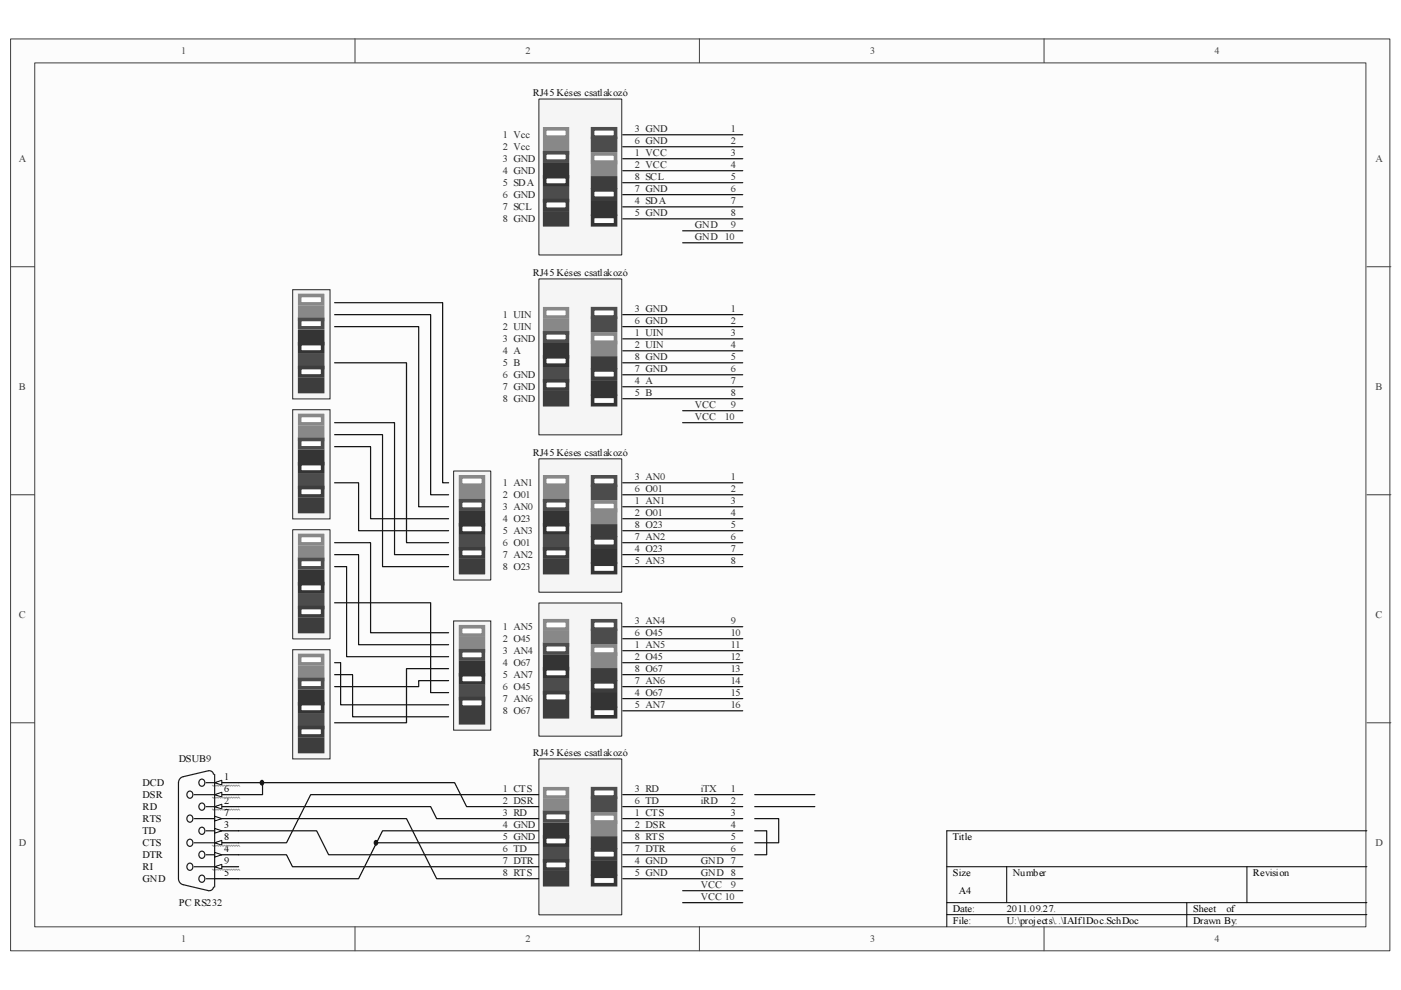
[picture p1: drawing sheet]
<svg xmlns="http://www.w3.org/2000/svg" width="297mm" height="210mm" viewBox="0 0 297 210" stroke-linecap="round" stroke-linejoin="round" font-family="sans-serif">
<path d="M2.3 8.3h292.4v193.3h-292.4z" fill="#fcfcfc"/>
<path d="M2.2 8.3h292.5v193.3h-292.5z" fill="none" stroke="#404040" stroke-width=".21"/>
<path d="M7.4 13.4h282.2v183.1h-282.2z" fill="#fcfcfc"/>
<g fill="none" stroke="#404040" stroke-width=".21">
<path d="M7.4 13.3h282.2v183.2h-282.2zM75.3 8.2v5.1M148.3 8.2v5.1M221.4 8.2v5.1M2.2 56.6h5.1M289.8 56.6h5.1M2.2 104.9h5.1M289.8 104.9h5.1M2.2 153.2h5.1M289.8 153.2h5.1M75.3 196.5v5.1M148.3 196.5v5.1"/>
<path d="M221.4 196.5v5.1"/>
</g>
<path d="M289.8 176.1h-89.1v20.4M200.7 183.8h89.1M200.7 191.4h89.1M200.7 193.9h89.1M213.4 183.8v7.6M251.6 191.4v5.1M264.4 183.8v7.6" fill="none" stroke="#000" stroke-width=".21"/>
<path d="M132 168.5h25.5M132 171h25.5M132 173.6h25.5M132 176.1h25.5M132 178.7h25.5M132 181.2h25.5M132 183.8h25.5M132 186.3h25.5" fill="none" stroke="#0e0e0e" stroke-width=".25"/>
<path d="M114.3 161h17.5v33h-17.5z" fill="#f5f5f5"/>
<path d="M114.3 160.9h17.5v33.1h-17.5z" fill="none" stroke="#262626" stroke-width=".21"/>
<path d="M115.5 167.2h4.8v1.8h-4.8z" fill-rule="evenodd" fill="#fefefe"/>
<path d="M115.5 167.2h4.8v1.8h-4.8z" fill="none" stroke="#888" stroke-width=".76"/>
<path d="M115.5 169.8h4.8v2.5h-4.8z" fill-rule="evenodd" fill="#888"/>
<path d="M115.5 169.8h4.8v2.5h-4.8z" fill="none" stroke="#888" stroke-width=".76"/>
<path d="M115.5 172.3h4.8v1.8h-4.8z" fill-rule="evenodd" fill="#fefefe"/>
<path d="M115.5 172.3h4.8v1.8h-4.8z" fill="none" stroke="#4c4c4c" stroke-width=".76"/>
<path d="M115.5 174.9h4.8v2.5h-4.8z" fill-rule="evenodd" fill="#343434"/>
<path d="M115.5 174.9h4.8v2.5h-4.8z" fill="none" stroke="#343434" stroke-width=".76"/>
<path d="M115.5 177.4h4.8v1.8h-4.8z" fill-rule="evenodd" fill="#fefefe"/>
<path d="M115.5 177.4h4.8v1.8h-4.8z" fill="none" stroke="#343434" stroke-width=".76"/>
<path d="M115.5 180h4.8v2.5h-4.8z" fill-rule="evenodd" fill="#4c4c4c"/>
<path d="M115.5 180h4.8v2.5h-4.8z" fill="none" stroke="#4c4c4c" stroke-width=".76"/>
<path d="M115.5 182.5h4.8v1.8h-4.8z" fill-rule="evenodd" fill="#fefefe"/>
<path d="M115.5 182.5h4.8v1.8h-4.8z" fill="none" stroke="#3d3d3d" stroke-width=".76"/>
<path d="M115.5 185h4.8v2.6h-4.8z" fill-rule="evenodd" fill="#3d3d3d"/>
<path d="M115.5 185h4.8v2.6h-4.8z" fill="none" stroke="#3d3d3d" stroke-width=".76"/>
<path d="M125.6 172.6h4.9v1.7h-4.9z" fill-rule="evenodd" fill="#fefefe"/>
<path d="M125.6 172.6h4.9v1.7h-4.9z" fill="none" stroke="#888" stroke-width=".76"/>
<path d="M125.6 174.3h4.9v2.6h-4.9z" fill-rule="evenodd" fill="#888"/>
<path d="M125.6 174.3h4.9v2.6h-4.9z" fill="none" stroke="#888" stroke-width=".76"/>
<path d="M125.6 167.2h4.9v1.8h-4.9z" fill-rule="evenodd" fill="#fefefe"/>
<path d="M125.6 167.2h4.9v1.8h-4.9z" fill="none" stroke="#4c4c4c" stroke-width=".76"/>
<path d="M125.6 182.8h4.9v2.5h-4.9z" fill-rule="evenodd" fill="#343434"/>
<path d="M125.6 182.8h4.9v2.5h-4.9z" fill="none" stroke="#343434" stroke-width=".76"/>
<path d="M125.6 185.8h4.9v1.8h-4.9z" fill-rule="evenodd" fill="#fefefe"/>
<path d="M125.6 185.8h4.9v1.8h-4.9z" fill="none" stroke="#343434" stroke-width=".76"/>
<path d="M125.6 169.2h4.9v2.6h-4.9z" fill-rule="evenodd" fill="#4c4c4c"/>
<path d="M125.6 169.2h4.9v2.6h-4.9z" fill="none" stroke="#4c4c4c" stroke-width=".76"/>
<path d="M125.6 180.2h4.9v1.8h-4.9z" fill-rule="evenodd" fill="#fefefe"/>
<path d="M125.6 180.2h4.9v1.8h-4.9z" fill="none" stroke="#3d3d3d" stroke-width=".76"/>
<path d="M125.6 177.7h4.9v2h-4.9z" fill-rule="evenodd" fill="#3d3d3d"/>
<path d="M125.6 177.7h4.9v2h-4.9z" fill="none" stroke="#3d3d3d" stroke-width=".76"/>
<g fill="none" stroke="#1c1c1c" stroke-width=".25">
<path d="M39.8 178.1a.67 .67 0 0 1 .9 .1 .67 .67 0 0 1 0 .9 .67 .67 0 0 1-.9 .1 .86 .86 0 0 1 0-1.1zM39.8 173a.67 .67 0 0 1 .9 .1 .67 .67 0 0 1 0 .9 .67 .67 0 0 1-.9 .1 .86 .86 0 0 1 0-1.1zM39.8 167.9a.67 .67 0 0 1 .9 .1 .67 .67 0 0 1 0 .9 .67 .67 0 0 1-.9 .1 .86 .86 0 0 1 0-1.1zM41.1 168.5h4.4M41.1 173.6h4.4M41.1 178.7h4.4M42.4 175.6a.67 .67 0 0 1 .9 .1 .67 .67 0 0 1 0 .9 .67 .67 0 0 1-.9 .1 .86 .86 0 0 1 0-1.1zM42.4 170.5a.67 .67 0 0 1 .9 .1 .67 .67 0 0 1 0 .9 .67 .67 0 0 1-.9 .1 .86 .86 0 0 1 0-1.1zM42.4 165.4a.67 .67 0 0 1 .9 .1 .67 .67 0 0 1 0 .9 .67 .67 0 0 1-.9 .1 .86 .86 0 0 1 0-1.1zM43.7 171h1.8M43.7 165.9h1.8M43.7 176.1h1.8"/>
<path d="M39.8 183.2a.67 .67 0 0 1 .9 .1 .67 .67 0 0 1 0 .9 .67 .67 0 0 1-.9 .1 .86 .86 0 0 1 0-1.1zM41.1 183.8h4.4M42.4 185.8a.67 .67 0 0 1 .9 .1 .67 .67 0 0 1 0 .9 .67 .67 0 0 1-.9 0 .86 .86 0 0 1 0-1zM42.4 180.7a.67 .67 0 0 1 .9 .1 .67 .67 0 0 1 0 .9 .67 .67 0 0 1-.9 .1 .86 .86 0 0 1 0-1.1zM43.7 181.2h1.8M43.7 186.3h1.8"/>
</g>
<path d="M45.5 165.9h5.1" fill="none" stroke="#000" stroke-width=".25"/>
<path d="M45.5 165.9l1.5-.5v1.1z" fill="#fcfcfc"/>
<path d="M45.5 165.9l1.5-.5v1.1z" fill="none" stroke="#000" stroke-width=".21"/>
<path d="M45 166.5l.3 .2 .2-.2 .3 .2 .2-.2 .3 .2 .2-.2 .3 .2 .2-.2 .3 .2 .2-.2 .3 .2 .2-.2 .3 .2 .3-.2 .2 .2 .3-.2 .2 .2 .3-.2 .2 .2 .3-.2 .2 .2 .3-.2 .2 .2" fill="none" stroke="#9f9f9f" stroke-width=".21"/>
<path d="M45.5 171h5.1" fill="none" stroke="#000" stroke-width=".25"/>
<path d="M45.5 171l1.5-.5v1z" fill="#fcfcfc"/>
<path d="M45.5 171l1.5-.5v1z" fill="none" stroke="#000" stroke-width=".21"/>
<path d="M45 171.5l.3 .3 .2-.3 .3 .3 .2-.3 .3 .3 .2-.3 .3 .3 .2-.3 .3 .3 .2-.3 .3 .3 .2-.3 .3 .3 .3-.3 .2 .3 .3-.3 .2 .3 .3-.3 .2 .3 .3-.3 .2 .3 .3-.3 .2 .3" fill="none" stroke="#9f9f9f" stroke-width=".21"/>
<path d="M45.5 176.1h5.1" fill="none" stroke="#000" stroke-width=".25"/>
<path d="M45.5 175.6l1.5 .5-1.5 .6z" fill="#fcfcfc"/>
<path d="M45.5 175.6l1.5 .5-1.5 .6z" fill="none" stroke="#000" stroke-width=".21"/>
<path d="M45.5 181.2h5.1" fill="none" stroke="#000" stroke-width=".25"/>
<path d="M45.5 180.7l1.5 .5-1.5 .5z" fill="#fcfcfc"/>
<path d="M45.5 180.7l1.5 .5-1.5 .5z" fill="none" stroke="#000" stroke-width=".21"/>
<path d="M45.5 168.5h5.1M45.5 186.3h5.1" fill="none" stroke="#000" stroke-width=".25"/>
<path d="M45.5 168.5l1.5-.5v1z" fill="#fcfcfc"/>
<path d="M45.5 168.5l1.5-.5v1z" fill="none" stroke="#000" stroke-width=".21"/>
<path d="M45 169l.3 .2 .2-.2 .3 .2 .2-.2 .3 .2 .2-.2 .3 .2 .2-.2 .3 .2 .2-.2 .3 .2 .2-.2 .3 .2 .3-.2 .2 .2 .3-.2 .2 .2 .3-.2 .2 .2 .3-.2 .2 .2 .3-.2 .2 .2" fill="none" stroke="#9f9f9f" stroke-width=".21"/>
<path d="M45.5 173.6h5.1" fill="none" stroke="#000" stroke-width=".25"/>
<path d="M45.5 173.1l1.5 .5-1.5 .5z" fill="#fcfcfc"/>
<path d="M45.5 173.1l1.5 .5-1.5 .5z" fill="none" stroke="#000" stroke-width=".21"/>
<path d="M45.5 178.7h5.1" fill="none" stroke="#000" stroke-width=".25"/>
<path d="M45.5 178.7l1.5-.5v1z" fill="#fcfcfc"/>
<path d="M45.5 178.7l1.5-.5v1z" fill="none" stroke="#000" stroke-width=".21"/>
<path d="M45 179.2l.3 .3 .2-.3 .3 .3 .2-.3 .3 .3 .2-.3 .3 .3 .2-.3 .3 .3 .2-.3 .3 .3 .2-.3 .3 .3 .3-.3 .2 .3 .3-.3 .2 .3 .3-.3 .2 .3 .3-.3 .2 .3 .3-.3 .2 .3" fill="none" stroke="#9f9f9f" stroke-width=".21"/>
<path d="M45.5 183.8h5.1" fill="none" stroke="#000" stroke-width=".25"/>
<path d="M45.5 183.8l1.5-.5v1z" fill="#fcfcfc"/>
<path d="M45.5 183.8l1.5-.5v1z" fill="none" stroke="#000" stroke-width=".21"/>
<path d="M45 184.3l.3 .2 .2-.2 .3 .2 .2-.2 .3 .2 .2-.2 .3 .2 .2-.2 .3 .2 .2-.2 .3 .2 .2-.2 .3 .2 .3-.2 .2 .2 .3-.2 .2 .2 .3-.2 .2 .2 .3-.2 .2 .2 .3-.2 .2 .2" fill="none" stroke="#9f9f9f" stroke-width=".21"/>
<path d="M45.3 164.2a.91 .91 0 0 0-1.1-.8l-5.3 1.3a1.27 1.27 0 0 0-1.1 1.2v20.4a1.29 1.29 0 0 0 1.1 1.3l5.5 1.2a.85 .85 0 0 0 .9-.7M45.5 164.2v23.9" fill="none" stroke="#1c1c1c" stroke-width=".25"/>
<g fill="none" stroke="#0e0e0e" stroke-width=".25">
<path d="M50.6 168.5h5.1v-2.6h40.7l2.5 5.1h15.3M50.6 171h40.7l1.3 2.6h21.6M50.6 173.6h35.6l6.4 12.7h21.6M50.6 176.1h16.5l2.6 5.1h44.5M50.6 165.9h5.1M79.8 178.7h34.4M114.2 176.1h-33.1l-5.1 10.2h-25.4M114.2 168.5h-48.3l-5.2 10.2h-10.1M160 173.6h5.1v5.1h-5.1M160 176.1h2.6v5.1h-2.6M160 171h12.8M160 168.5h12.8"/>
<path d="M50.6 181.2h10.1l1.3 2.6h52.2"/>
</g>
<path d="M114.3 21h17.5v33.1h-17.5z" fill="#f5f5f5"/>
<path d="M114.3 21h17.5v33.1h-17.5z" fill="none" stroke="#262626" stroke-width=".21"/>
<path d="M115.5 27.3h4.8v1.8h-4.8z" fill-rule="evenodd" fill="#fefefe"/>
<path d="M115.5 27.3h4.8v1.8h-4.8z" fill="none" stroke="#888" stroke-width=".76"/>
<path d="M115.5 29.8h4.8v2.6h-4.8z" fill-rule="evenodd" fill="#888"/>
<path d="M115.5 29.8h4.8v2.6h-4.8z" fill="none" stroke="#888" stroke-width=".76"/>
<path d="M115.5 32.4h4.8v1.8h-4.8z" fill-rule="evenodd" fill="#fefefe"/>
<path d="M115.5 32.4h4.8v1.8h-4.8z" fill="none" stroke="#4c4c4c" stroke-width=".76"/>
<path d="M115.5 34.9h4.8v2.6h-4.8z" fill-rule="evenodd" fill="#343434"/>
<path d="M115.5 34.9h4.8v2.6h-4.8z" fill="none" stroke="#343434" stroke-width=".76"/>
<path d="M115.5 37.5h4.8v1.7h-4.8z" fill-rule="evenodd" fill="#fefefe"/>
<path d="M115.5 37.5h4.8v1.7h-4.8z" fill="none" stroke="#343434" stroke-width=".76"/>
<path d="M115.5 40h4.8v2.5h-4.8z" fill-rule="evenodd" fill="#4c4c4c"/>
<path d="M115.5 40h4.8v2.5h-4.8z" fill="none" stroke="#4c4c4c" stroke-width=".76"/>
<path d="M115.5 42.5h4.8v1.9h-4.8z" fill-rule="evenodd" fill="#fefefe"/>
<path d="M115.5 42.5h4.8v1.9h-4.8z" fill="none" stroke="#3d3d3d" stroke-width=".76"/>
<path d="M115.5 45.1h4.8v2.6h-4.8z" fill-rule="evenodd" fill="#3d3d3d"/>
<path d="M115.5 45.1h4.8v2.6h-4.8z" fill="none" stroke="#3d3d3d" stroke-width=".76"/>
<path d="M125.6 32.6h4.9v1.8h-4.9z" fill-rule="evenodd" fill="#fefefe"/>
<path d="M125.6 32.6h4.9v1.8h-4.9z" fill="none" stroke="#888" stroke-width=".76"/>
<path d="M125.6 34.4h4.9v2.6h-4.9z" fill-rule="evenodd" fill="#888"/>
<path d="M125.6 34.4h4.9v2.6h-4.9z" fill="none" stroke="#888" stroke-width=".76"/>
<path d="M125.6 27.3h4.9v1.8h-4.9z" fill-rule="evenodd" fill="#fefefe"/>
<path d="M125.6 27.3h4.9v1.8h-4.9z" fill="none" stroke="#4c4c4c" stroke-width=".76"/>
<path d="M125.6 42.8h4.9v2.6h-4.9z" fill-rule="evenodd" fill="#343434"/>
<path d="M125.6 42.8h4.9v2.6h-4.9z" fill="none" stroke="#343434" stroke-width=".76"/>
<path d="M125.6 45.9h4.9v1.8h-4.9z" fill-rule="evenodd" fill="#fefefe"/>
<path d="M125.6 45.9h4.9v1.8h-4.9z" fill="none" stroke="#343434" stroke-width=".76"/>
<path d="M125.6 29.3h4.9v2.6h-4.9z" fill-rule="evenodd" fill="#4c4c4c"/>
<path d="M125.6 29.3h4.9v2.6h-4.9z" fill="none" stroke="#4c4c4c" stroke-width=".76"/>
<path d="M125.6 40.3h4.9v1.7h-4.9z" fill-rule="evenodd" fill="#fefefe"/>
<path d="M125.6 40.3h4.9v1.7h-4.9z" fill="none" stroke="#3d3d3d" stroke-width=".76"/>
<path d="M125.6 37.7h4.9v2.1h-4.9z" fill-rule="evenodd" fill="#3d3d3d"/>
<path d="M125.6 37.7h4.9v2.1h-4.9z" fill="none" stroke="#3d3d3d" stroke-width=".76"/>
<path d="M132 28.6h25.5M132 31.1h25.5M132 33.7h25.5M132 36.2h25.5M132 38.7h25.5M132 41.3h25.5M132 43.9h25.5M132 46.4h25.5M144.7 48.9h12.8M144.7 51.5h12.8" fill="none" stroke="#0e0e0e" stroke-width=".25"/>
<path d="M114.3 59.2h17.5v33h-17.5z" fill="#f5f5f5"/>
<path d="M114.3 59.1h17.5v33.1h-17.5z" fill="none" stroke="#262626" stroke-width=".21"/>
<path d="M115.5 65.4h4.8v1.8h-4.8z" fill-rule="evenodd" fill="#fefefe"/>
<path d="M115.5 65.4h4.8v1.8h-4.8z" fill="none" stroke="#888" stroke-width=".76"/>
<path d="M115.5 68h4.8v2.6h-4.8z" fill-rule="evenodd" fill="#888"/>
<path d="M115.5 68h4.8v2.6h-4.8z" fill="none" stroke="#888" stroke-width=".76"/>
<path d="M115.5 70.6h4.8v1.7h-4.8z" fill-rule="evenodd" fill="#fefefe"/>
<path d="M115.5 70.6h4.8v1.7h-4.8z" fill="none" stroke="#4c4c4c" stroke-width=".76"/>
<path d="M115.5 73.1h4.8v2.5h-4.8z" fill-rule="evenodd" fill="#343434"/>
<path d="M115.5 73.1h4.8v2.5h-4.8z" fill="none" stroke="#343434" stroke-width=".76"/>
<path d="M115.5 75.6h4.8v1.8h-4.8z" fill-rule="evenodd" fill="#fefefe"/>
<path d="M115.5 75.6h4.8v1.8h-4.8z" fill="none" stroke="#343434" stroke-width=".76"/>
<path d="M115.5 78.2h4.8v2.5h-4.8z" fill-rule="evenodd" fill="#4c4c4c"/>
<path d="M115.5 78.2h4.8v2.5h-4.8z" fill="none" stroke="#4c4c4c" stroke-width=".76"/>
<path d="M115.5 80.7h4.8v1.8h-4.8z" fill-rule="evenodd" fill="#fefefe"/>
<path d="M115.5 80.7h4.8v1.8h-4.8z" fill="none" stroke="#3d3d3d" stroke-width=".76"/>
<path d="M115.5 83.3h4.8v2.5h-4.8z" fill-rule="evenodd" fill="#3d3d3d"/>
<path d="M115.5 83.3h4.8v2.5h-4.8z" fill="none" stroke="#3d3d3d" stroke-width=".76"/>
<path d="M125.6 70.8h4.9v1.8h-4.9z" fill-rule="evenodd" fill="#fefefe"/>
<path d="M125.6 70.8h4.9v1.8h-4.9z" fill="none" stroke="#888" stroke-width=".76"/>
<path d="M125.6 72.6h4.9v2.5h-4.9z" fill-rule="evenodd" fill="#888"/>
<path d="M125.6 72.6h4.9v2.5h-4.9z" fill="none" stroke="#888" stroke-width=".76"/>
<path d="M125.6 65.4h4.9v1.8h-4.9z" fill-rule="evenodd" fill="#fefefe"/>
<path d="M125.6 65.4h4.9v1.8h-4.9z" fill="none" stroke="#4c4c4c" stroke-width=".76"/>
<path d="M125.6 81h4.9v2.5h-4.9z" fill-rule="evenodd" fill="#343434"/>
<path d="M125.6 81h4.9v2.5h-4.9z" fill="none" stroke="#343434" stroke-width=".76"/>
<path d="M125.6 84h4.9v1.8h-4.9z" fill-rule="evenodd" fill="#fefefe"/>
<path d="M125.6 84h4.9v1.8h-4.9z" fill="none" stroke="#343434" stroke-width=".76"/>
<path d="M125.6 67.5h4.9v2.6h-4.9z" fill-rule="evenodd" fill="#4c4c4c"/>
<path d="M125.6 67.5h4.9v2.6h-4.9z" fill="none" stroke="#4c4c4c" stroke-width=".76"/>
<path d="M125.6 78.4h4.9v1.8h-4.9z" fill-rule="evenodd" fill="#fefefe"/>
<path d="M125.6 78.4h4.9v1.8h-4.9z" fill="none" stroke="#3d3d3d" stroke-width=".76"/>
<path d="M125.6 75.9h4.9v2h-4.9z" fill-rule="evenodd" fill="#3d3d3d"/>
<path d="M125.6 75.9h4.9v2h-4.9z" fill="none" stroke="#3d3d3d" stroke-width=".76"/>
<path d="M132 66.7h25.5M132 69.3h25.5M132 71.8h25.5M132 74.4h25.5M132 76.9h25.5M132 79.5h25.5M132 82h25.5M132 84.5h25.5M144.7 87.1h12.8M144.7 89.6h12.8" fill="none" stroke="#0e0e0e" stroke-width=".25"/>
<path d="M114.3 97.3h17.5v28.3h-17.5z" fill="#f5f5f5"/>
<path d="M114.3 97.3h17.5v28.3h-17.5z" fill="none" stroke="#262626" stroke-width=".21"/>
<path d="M115.5 101.1h4.8v1.8h-4.8z" fill-rule="evenodd" fill="#fefefe"/>
<path d="M115.5 101.1h4.8v1.8h-4.8z" fill="none" stroke="#888" stroke-width=".76"/>
<path d="M115.5 103.6h4.8v2.6h-4.8z" fill-rule="evenodd" fill="#888"/>
<path d="M115.5 103.6h4.8v2.6h-4.8z" fill="none" stroke="#888" stroke-width=".76"/>
<path d="M115.5 106.2h4.8v1.7h-4.8z" fill-rule="evenodd" fill="#fefefe"/>
<path d="M115.5 106.2h4.8v1.8h-4.8z" fill="none" stroke="#4c4c4c" stroke-width=".76"/>
<path d="M115.5 108.7h4.8v2.6h-4.8z" fill-rule="evenodd" fill="#343434"/>
<path d="M115.5 108.7h4.8v2.6h-4.8z" fill="none" stroke="#343434" stroke-width=".76"/>
<path d="M115.5 111.3h4.8v1.7h-4.8z" fill-rule="evenodd" fill="#fefefe"/>
<path d="M115.5 111.3h4.8v1.7h-4.8z" fill="none" stroke="#343434" stroke-width=".76"/>
<path d="M115.5 113.8h4.8v2.5h-4.8z" fill-rule="evenodd" fill="#4c4c4c"/>
<path d="M115.5 113.8h4.8v2.5h-4.8z" fill="none" stroke="#4c4c4c" stroke-width=".76"/>
<path d="M115.5 116.3h4.8v1.8h-4.8z" fill-rule="evenodd" fill="#fefefe"/>
<path d="M115.5 116.3h4.8v1.8h-4.8z" fill="none" stroke="#3d3d3d" stroke-width=".76"/>
<path d="M115.5 118.9h4.8v2.5h-4.8z" fill-rule="evenodd" fill="#3d3d3d"/>
<path d="M115.5 118.9h4.8v2.5h-4.8z" fill="none" stroke="#3d3d3d" stroke-width=".76"/>
<path d="M125.6 106.4h4.9v1.8h-4.9z" fill-rule="evenodd" fill="#fefefe"/>
<path d="M125.6 106.4h4.9v1.8h-4.9z" fill="none" stroke="#888" stroke-width=".76"/>
<path d="M125.6 108.2h4.9v2.5h-4.9z" fill-rule="evenodd" fill="#888"/>
<path d="M125.6 108.2h4.9v2.5h-4.9z" fill="none" stroke="#888" stroke-width=".76"/>
<path d="M125.6 101.1h4.9v1.8h-4.9z" fill-rule="evenodd" fill="#fefefe"/>
<path d="M125.6 101.1h4.9v1.8h-4.9z" fill="none" stroke="#4c4c4c" stroke-width=".76"/>
<path d="M125.6 116.6h4.9v2.5h-4.9z" fill-rule="evenodd" fill="#343434"/>
<path d="M125.6 116.6h4.9v2.5h-4.9z" fill="none" stroke="#343434" stroke-width=".76"/>
<path d="M125.6 119.6h4.9v1.8h-4.9z" fill-rule="evenodd" fill="#fefefe"/>
<path d="M125.6 119.6h4.9v1.8h-4.9z" fill="none" stroke="#343434" stroke-width=".76"/>
<path d="M125.6 103.1h4.9v2.6h-4.9z" fill-rule="evenodd" fill="#4c4c4c"/>
<path d="M125.6 103.1h4.9v2.6h-4.9z" fill="none" stroke="#4c4c4c" stroke-width=".76"/>
<path d="M125.6 114h4.9v1.8h-4.9z" fill-rule="evenodd" fill="#fefefe"/>
<path d="M125.6 114h4.9v1.8h-4.9z" fill="none" stroke="#3d3d3d" stroke-width=".76"/>
<path d="M125.6 111.5h4.9v2h-4.9z" fill-rule="evenodd" fill="#3d3d3d"/>
<path d="M125.6 111.5h4.9v2h-4.9z" fill="none" stroke="#3d3d3d" stroke-width=".76"/>
<path d="M132 102.4h25.5M132 104.9h25.5M132 107.4h25.5M132 110h25.5M132 112.5h25.5M132 115.1h25.5M132 117.6h25.5M132 120.1h25.5" fill="none" stroke="#0e0e0e" stroke-width=".25"/>
<path d="M114.3 127.9h17.5v28.2h-17.5z" fill="#f5f5f5"/>
<path d="M114.3 127.8h17.5v28.3h-17.5z" fill="none" stroke="#262626" stroke-width=".21"/>
<path d="M115.5 131.6h4.8v1.8h-4.8z" fill-rule="evenodd" fill="#fefefe"/>
<path d="M115.5 131.6h4.8v1.8h-4.8z" fill="none" stroke="#888" stroke-width=".76"/>
<path d="M115.5 134.2h4.8v2.5h-4.8z" fill-rule="evenodd" fill="#888"/>
<path d="M115.5 134.2h4.8v2.5h-4.8z" fill="none" stroke="#888" stroke-width=".76"/>
<path d="M115.5 136.7h4.8v1.8h-4.8z" fill-rule="evenodd" fill="#fefefe"/>
<path d="M115.5 136.7h4.8v1.8h-4.8z" fill="none" stroke="#4c4c4c" stroke-width=".76"/>
<path d="M115.5 139.2h4.8v2.6h-4.8z" fill-rule="evenodd" fill="#343434"/>
<path d="M115.5 139.2h4.8v2.6h-4.8z" fill="none" stroke="#343434" stroke-width=".76"/>
<path d="M115.5 141.8h4.8v1.8h-4.8z" fill-rule="evenodd" fill="#fefefe"/>
<path d="M115.5 141.8h4.8v1.8h-4.8z" fill="none" stroke="#343434" stroke-width=".76"/>
<path d="M115.5 144.3h4.8v2.6h-4.8z" fill-rule="evenodd" fill="#4c4c4c"/>
<path d="M115.5 144.3h4.8v2.6h-4.8z" fill="none" stroke="#4c4c4c" stroke-width=".76"/>
<path d="M115.5 146.9h4.8v1.8h-4.8z" fill-rule="evenodd" fill="#fefefe"/>
<path d="M115.5 146.9h4.8v1.8h-4.8z" fill="none" stroke="#3d3d3d" stroke-width=".76"/>
<path d="M115.5 149.4h4.8v2.6h-4.8z" fill-rule="evenodd" fill="#3d3d3d"/>
<path d="M115.5 149.4h4.8v2.6h-4.8z" fill="none" stroke="#3d3d3d" stroke-width=".76"/>
<path d="M125.6 136.9h4.9v1.8h-4.9z" fill-rule="evenodd" fill="#fefefe"/>
<path d="M125.6 136.9h4.9v1.8h-4.9z" fill="none" stroke="#888" stroke-width=".76"/>
<path d="M125.6 138.7h4.9v2.6h-4.9z" fill-rule="evenodd" fill="#888"/>
<path d="M125.6 138.7h4.9v2.6h-4.9z" fill="none" stroke="#888" stroke-width=".76"/>
<path d="M125.6 131.6h4.9v1.8h-4.9z" fill-rule="evenodd" fill="#fefefe"/>
<path d="M125.6 131.6h4.9v1.8h-4.9z" fill="none" stroke="#4c4c4c" stroke-width=".76"/>
<path d="M125.6 147.1h4.9v2.6h-4.9z" fill-rule="evenodd" fill="#343434"/>
<path d="M125.6 147.1h4.9v2.6h-4.9z" fill="none" stroke="#343434" stroke-width=".76"/>
<path d="M125.6 150.2h4.9v1.8h-4.9z" fill-rule="evenodd" fill="#fefefe"/>
<path d="M125.6 150.2h4.9v1.8h-4.9z" fill="none" stroke="#343434" stroke-width=".76"/>
<path d="M125.6 133.6h4.9v2.6h-4.9z" fill-rule="evenodd" fill="#4c4c4c"/>
<path d="M125.6 133.6h4.9v2.6h-4.9z" fill="none" stroke="#4c4c4c" stroke-width=".76"/>
<path d="M125.6 144.6h4.9v1.7h-4.9z" fill-rule="evenodd" fill="#fefefe"/>
<path d="M125.6 144.6h4.9v1.7h-4.9z" fill="none" stroke="#3d3d3d" stroke-width=".76"/>
<path d="M125.6 142h4.9v2.1h-4.9z" fill-rule="evenodd" fill="#3d3d3d"/>
<path d="M125.6 142h4.9v2.1h-4.9z" fill="none" stroke="#3d3d3d" stroke-width=".76"/>
<path d="M132 132.9h25.5M132 135.4h25.5M132 138h25.5M132 140.5h25.5M132 143h25.5M132 145.6h25.5M132 148.1h25.5M132 150.7h25.5" fill="none" stroke="#0e0e0e" stroke-width=".25"/>
<path d="M96.2 99.9h7.9v23.1h-7.9z" fill="#f5f5f5"/>
<path d="M96.2 99.9h7.9v23.1h-7.9z" fill="none" stroke="#262626" stroke-width=".21"/>
<path d="M97.7 101.1h4.8v1.8h-4.8z" fill-rule="evenodd" fill="#fefefe"/>
<path d="M97.7 101.1h4.8v1.8h-4.8z" fill="none" stroke="#888" stroke-width=".76"/>
<path d="M97.7 103.6h4.8v2.6h-4.8z" fill-rule="evenodd" fill="#888"/>
<path d="M97.7 103.6h4.8v2.6h-4.8z" fill="none" stroke="#888" stroke-width=".76"/>
<path d="M97.7 106.2h4.8v1.7h-4.8z" fill-rule="evenodd" fill="#fefefe"/>
<path d="M97.7 106.2h4.8v1.8h-4.8z" fill="none" stroke="#4c4c4c" stroke-width=".76"/>
<path d="M97.7 108.7h4.8v2.6h-4.8z" fill-rule="evenodd" fill="#343434"/>
<path d="M97.7 108.7h4.8v2.6h-4.8z" fill="none" stroke="#343434" stroke-width=".76"/>
<path d="M97.7 111.3h4.8v1.7h-4.8z" fill-rule="evenodd" fill="#fefefe"/>
<path d="M97.7 111.3h4.8v1.7h-4.8z" fill="none" stroke="#343434" stroke-width=".76"/>
<path d="M97.7 113.8h4.8v2.5h-4.8z" fill-rule="evenodd" fill="#4c4c4c"/>
<path d="M97.7 113.8h4.8v2.5h-4.8z" fill="none" stroke="#4c4c4c" stroke-width=".76"/>
<path d="M97.7 116.3h4.8v1.8h-4.8z" fill-rule="evenodd" fill="#fefefe"/>
<path d="M97.7 116.3h4.8v1.8h-4.8z" fill="none" stroke="#3d3d3d" stroke-width=".76"/>
<path d="M97.7 118.9h4.8v2.5h-4.8z" fill-rule="evenodd" fill="#3d3d3d"/>
<path d="M97.7 118.9h4.8v2.5h-4.8z" fill="none" stroke="#3d3d3d" stroke-width=".76"/>
<path d="M62.1 61.5h7.9v23.1h-7.9z" fill="#f5f5f5"/>
<path d="M62.1 61.4h7.9v23.2h-7.9z" fill="none" stroke="#262626" stroke-width=".21"/>
<path d="M63.5 62.7h4.9v1.7h-4.9z" fill-rule="evenodd" fill="#fefefe"/>
<path d="M63.5 62.7h4.9v1.7h-4.9z" fill="none" stroke="#888" stroke-width=".76"/>
<path d="M63.5 65.2h4.9v2.5h-4.9z" fill-rule="evenodd" fill="#888"/>
<path d="M63.5 65.2h4.9v2.5h-4.9z" fill="none" stroke="#888" stroke-width=".76"/>
<path d="M63.5 67.7h4.9v1.8h-4.9z" fill-rule="evenodd" fill="#fefefe"/>
<path d="M63.5 67.7h4.9v1.8h-4.9z" fill="none" stroke="#4c4c4c" stroke-width=".76"/>
<path d="M63.5 70.3h4.9v2.6h-4.9z" fill-rule="evenodd" fill="#343434"/>
<path d="M63.5 70.3h4.9v2.6h-4.9z" fill="none" stroke="#343434" stroke-width=".76"/>
<path d="M63.5 72.9h4.9v1.7h-4.9z" fill-rule="evenodd" fill="#fefefe"/>
<path d="M63.5 72.9h4.9v1.7h-4.9z" fill="none" stroke="#343434" stroke-width=".76"/>
<path d="M63.5 75.4h4.9v2.5h-4.9z" fill-rule="evenodd" fill="#4c4c4c"/>
<path d="M63.5 75.4h4.9v2.5h-4.9z" fill="none" stroke="#4c4c4c" stroke-width=".76"/>
<path d="M63.5 77.9h4.9v1.8h-4.9z" fill-rule="evenodd" fill="#fefefe"/>
<path d="M63.5 77.9h4.9v1.8h-4.9z" fill="none" stroke="#3d3d3d" stroke-width=".76"/>
<path d="M63.5 80.5h4.9v2.5h-4.9z" fill-rule="evenodd" fill="#3d3d3d"/>
<path d="M63.5 80.5h4.9v2.5h-4.9z" fill="none" stroke="#3d3d3d" stroke-width=".76"/>
<path d="M62.1 86.9h7.9v23.1h-7.9z" fill="#f5f5f5"/>
<path d="M62.1 86.9h7.9v23.1h-7.9z" fill="none" stroke="#262626" stroke-width=".21"/>
<path d="M63.5 88.1h4.9v1.8h-4.9z" fill-rule="evenodd" fill="#fefefe"/>
<path d="M63.5 88.1h4.9v1.8h-4.9z" fill="none" stroke="#888" stroke-width=".76"/>
<path d="M63.5 90.6h4.9v2.6h-4.9z" fill-rule="evenodd" fill="#888"/>
<path d="M63.5 90.6h4.9v2.6h-4.9z" fill="none" stroke="#888" stroke-width=".76"/>
<path d="M63.5 93.2h4.9v1.8h-4.9z" fill-rule="evenodd" fill="#fefefe"/>
<path d="M63.5 93.2h4.9v1.8h-4.9z" fill="none" stroke="#4c4c4c" stroke-width=".76"/>
<path d="M63.5 95.7h4.9v2.6h-4.9z" fill-rule="evenodd" fill="#343434"/>
<path d="M63.5 95.7h4.9v2.6h-4.9z" fill="none" stroke="#343434" stroke-width=".76"/>
<path d="M63.5 98.3h4.9v1.8h-4.9z" fill-rule="evenodd" fill="#fefefe"/>
<path d="M63.5 98.3h4.9v1.8h-4.9z" fill="none" stroke="#343434" stroke-width=".76"/>
<path d="M63.5 100.8h4.9v2.6h-4.9z" fill-rule="evenodd" fill="#4c4c4c"/>
<path d="M63.5 100.8h4.9v2.6h-4.9z" fill="none" stroke="#4c4c4c" stroke-width=".76"/>
<path d="M63.5 103.4h4.9v1.8h-4.9z" fill-rule="evenodd" fill="#fefefe"/>
<path d="M63.5 103.4h4.9v1.8h-4.9z" fill="none" stroke="#3d3d3d" stroke-width=".76"/>
<path d="M63.5 105.9h4.9v2.6h-4.9z" fill-rule="evenodd" fill="#3d3d3d"/>
<path d="M63.5 105.9h4.9v2.6h-4.9z" fill="none" stroke="#3d3d3d" stroke-width=".76"/>
<path d="M70.9 64.2h22.9v38.2h1.3M70.9 66.7h20.4v38.2h3.8M70.9 69.3h17.9v38.1h6.3M70.9 76.9h15.3v38.2h8.9M70.9 89.6h12.7v28h11.5M70.9 92.2h10.2v27.9h14M70.9 94.7h7.7v15.3h16.5M70.9 102.4h5.1v10.1h19.1" fill="none" stroke="#0e0e0e" stroke-width=".25"/>
<path d="M62.1 112.4h7.9v23.1h-7.9z" fill="#f5f5f5"/>
<path d="M62.1 112.3h7.9v23.2h-7.9z" fill="none" stroke="#262626" stroke-width=".21"/>
<path d="M63.5 113.5h4.9v1.8h-4.9z" fill-rule="evenodd" fill="#fefefe"/>
<path d="M63.5 113.5h4.9v1.8h-4.9z" fill="none" stroke="#888" stroke-width=".76"/>
<path d="M63.5 116.1h4.9v2.5h-4.9z" fill-rule="evenodd" fill="#888"/>
<path d="M63.5 116.1h4.9v2.5h-4.9z" fill="none" stroke="#888" stroke-width=".76"/>
<path d="M63.5 118.6h4.9v1.8h-4.9z" fill-rule="evenodd" fill="#fefefe"/>
<path d="M63.5 118.6h4.9v1.8h-4.9z" fill="none" stroke="#4c4c4c" stroke-width=".76"/>
<path d="M63.5 121.2h4.9v2.5h-4.9z" fill-rule="evenodd" fill="#343434"/>
<path d="M63.5 121.2h4.9v2.5h-4.9z" fill="none" stroke="#343434" stroke-width=".76"/>
<path d="M63.5 123.7h4.9v1.8h-4.9z" fill-rule="evenodd" fill="#fefefe"/>
<path d="M63.5 123.7h4.9v1.8h-4.9z" fill="none" stroke="#343434" stroke-width=".76"/>
<path d="M63.5 126.3h4.9v2.5h-4.9z" fill-rule="evenodd" fill="#4c4c4c"/>
<path d="M63.5 126.3h4.9v2.5h-4.9z" fill="none" stroke="#4c4c4c" stroke-width=".76"/>
<path d="M63.5 128.8h4.9v1.8h-4.9z" fill-rule="evenodd" fill="#fefefe"/>
<path d="M63.5 128.8h4.9v1.8h-4.9z" fill="none" stroke="#3d3d3d" stroke-width=".76"/>
<path d="M63.5 131.4h4.9v2.5h-4.9z" fill-rule="evenodd" fill="#3d3d3d"/>
<path d="M63.5 131.4h4.9v2.5h-4.9z" fill="none" stroke="#3d3d3d" stroke-width=".76"/>
<path d="M62.1 137.8h7.9v23.1h-7.9z" fill="#f5f5f5"/>
<path d="M62.1 137.8h7.9v23.1h-7.9z" fill="none" stroke="#262626" stroke-width=".21"/>
<path d="M63.5 139h4.9v1.8h-4.9z" fill-rule="evenodd" fill="#fefefe"/>
<path d="M63.5 139h4.9v1.8h-4.9z" fill="none" stroke="#888" stroke-width=".76"/>
<path d="M63.5 141.5h4.9v2.6h-4.9z" fill-rule="evenodd" fill="#888"/>
<path d="M63.5 141.5h4.9v2.6h-4.9z" fill="none" stroke="#888" stroke-width=".76"/>
<path d="M63.5 144.1h4.9v1.7h-4.9z" fill-rule="evenodd" fill="#fefefe"/>
<path d="M63.5 144.1h4.9v1.7h-4.9z" fill="none" stroke="#4c4c4c" stroke-width=".76"/>
<path d="M63.5 146.6h4.9v2.6h-4.9z" fill-rule="evenodd" fill="#343434"/>
<path d="M63.5 146.6h4.9v2.6h-4.9z" fill="none" stroke="#343434" stroke-width=".76"/>
<path d="M63.5 149.2h4.9v1.8h-4.9z" fill-rule="evenodd" fill="#fefefe"/>
<path d="M63.5 149.2h4.9v1.8h-4.9z" fill="none" stroke="#343434" stroke-width=".76"/>
<path d="M63.5 151.7h4.9v2.6h-4.9z" fill-rule="evenodd" fill="#4c4c4c"/>
<path d="M63.5 151.7h4.9v2.6h-4.9z" fill="none" stroke="#4c4c4c" stroke-width=".76"/>
<path d="M63.5 154.3h4.9v1.7h-4.9z" fill-rule="evenodd" fill="#fefefe"/>
<path d="M63.5 154.3h4.9v1.7h-4.9z" fill="none" stroke="#3d3d3d" stroke-width=".76"/>
<path d="M63.5 156.8h4.9v2.5h-4.9z" fill-rule="evenodd" fill="#3d3d3d"/>
<path d="M63.5 156.8h4.9v2.5h-4.9z" fill="none" stroke="#3d3d3d" stroke-width=".76"/>
<path d="M96.2 131.7h7.9v23.1h-7.9z" fill="#f5f5f5"/>
<path d="M96.2 131.7h7.9v23.1h-7.9z" fill="none" stroke="#262626" stroke-width=".21"/>
<path d="M97.7 132.9h4.8v1.8h-4.8z" fill-rule="evenodd" fill="#fefefe"/>
<path d="M97.7 132.9h4.8v1.8h-4.8z" fill="none" stroke="#888" stroke-width=".76"/>
<path d="M97.7 135.4h4.8v2.6h-4.8z" fill-rule="evenodd" fill="#888"/>
<path d="M97.7 135.4h4.8v2.6h-4.8z" fill="none" stroke="#888" stroke-width=".76"/>
<path d="M97.7 138h4.8v1.7h-4.8z" fill-rule="evenodd" fill="#fefefe"/>
<path d="M97.7 138h4.8v1.7h-4.8z" fill="none" stroke="#4c4c4c" stroke-width=".76"/>
<path d="M97.7 140.5h4.8v2.5h-4.8z" fill-rule="evenodd" fill="#343434"/>
<path d="M97.7 140.5h4.8v2.5h-4.8z" fill="none" stroke="#343434" stroke-width=".76"/>
<path d="M97.7 143h4.8v1.8h-4.8z" fill-rule="evenodd" fill="#fefefe"/>
<path d="M97.7 143h4.8v1.8h-4.8z" fill="none" stroke="#343434" stroke-width=".76"/>
<path d="M97.7 145.6h4.8v2.5h-4.8z" fill-rule="evenodd" fill="#4c4c4c"/>
<path d="M97.7 145.6h4.8v2.5h-4.8z" fill="none" stroke="#4c4c4c" stroke-width=".76"/>
<path d="M97.7 148.1h4.8v1.8h-4.8z" fill-rule="evenodd" fill="#fefefe"/>
<path d="M97.7 148.1h4.8v1.8h-4.8z" fill="none" stroke="#3d3d3d" stroke-width=".76"/>
<path d="M97.7 150.7h4.8v2.5h-4.8z" fill-rule="evenodd" fill="#3d3d3d"/>
<path d="M97.7 150.7h4.8v2.5h-4.8z" fill="none" stroke="#3d3d3d" stroke-width=".76"/>
<path d="M70.9 115.1h7.7v19.1h16.5M70.9 117.6h5.1v19.1h19.1M70.9 120.1h2.6v19.1h21.6M70.9 127.8h20.4v19.1h3.8M70.9 140.5h1.3v8.9h22.9M70.9 143h3.9v9h20.3M95.1 144.3h-6.3v1.3h-17.9M95.1 141.8h-8.9v11.4h-15.3M144.7 188.8h12.8M144.7 191.4h12.8" fill="none" stroke="#0e0e0e" stroke-width=".25"/>
<path d="M55.3 165.5a.45 .45 0 0 1 .6 .5 .45 .45 0 0 1-.6 .4 .6 .6 0 0 1 0-.9z" fill-rule="evenodd" fill="#0e0e0e"/>
<path d="M55.3 165.5a.45 .45 0 0 1 .6 .5 .45 .45 0 0 1-.6 .4 .6 .6 0 0 1 0-.9z" fill="none" stroke="#0e0e0e" stroke-width=".21"/>
<path d="M79.5 178.2a.45 .45 0 0 1 .6 .5 .45 .45 0 0 1-.6 .4 .6 .6 0 0 1 0-.9z" fill-rule="evenodd" fill="#0e0e0e"/>
<path d="M79.5 178.2a.45 .45 0 0 1 .6 .5 .45 .45 0 0 1-.6 .4 .6 .6 0 0 1 0-.9z" fill="none" stroke="#0e0e0e" stroke-width=".21"/>
<g font-size="2.3" fill="#404040">
<text x="38.4" y="11.5">1</text>
<text x="111.4" y="11.5">2</text>
<text x="184.5" y="11.5">3</text>
<text x="257.5" y="11.5">4</text>
<text x="4" y="34.4">A</text>
<text x="291.6" y="34.4">A</text>
<text x="4" y="82.7">B</text>
<text x="291.6" y="82.7">B</text>
<text x="4" y="131.1">C</text>
<text x="291.6" y="131.1">C</text>
<text x="4" y="179.4">D</text>
<text x="291.6" y="179.4">D</text>
<text x="38.4" y="199.8">1</text>
<text x="111.4" y="199.8">2</text>
<text x="184.5" y="199.8">3</text>
<text x="257.5" y="199.8">4</text>
</g>
<g font-size="2.3" fill="#0e0e0e">
<text x="112.9" y="20.4">RJ45 Késes csatlakozó</text>
<text x="112.9" y="58.6">RJ45 Késes csatlakozó</text>
<text x="112.9" y="96.7">RJ45 Késes csatlakozó</text>
<text x="37.9" y="161.6">DSUB9</text>
<text x="112.9" y="160.3">RJ45 Késes csatlakozó</text>
<text x="30.2" y="166.7">DCD</text>
<text x="30.2" y="169.2">DSR</text>
<text x="30.2" y="171.8">RD</text>
<text x="30.2" y="174.3">RTS</text>
<text x="30.2" y="176.9">TD</text>
<text x="30.2" y="179.4">CTS</text>
<text x="30.2" y="181.9">DTR</text>
<text x="30.2" y="184.5">RI</text>
<text x="30.2" y="187">GND</text>
<text x="37.9" y="192.2">PC RS232</text>
</g>
<g font-size="2.3" fill="#262626">
<text x="106.6" y="29.3">1 Vcc</text>
<text x="134.6" y="28">3 GND</text>
<text x="154.9" y="28">1</text>
<text x="106.6" y="34.4">3 GND</text>
<text x="106.6" y="31.8">2 Vcc</text>
<text x="134.6" y="33.1">1 VCC</text>
<text x="134.6" y="35.7">2 VCC</text>
<text x="134.6" y="30.6">6 GND</text>
<text x="154.9" y="35.7">4</text>
<text x="154.9" y="33.1">3</text>
<text x="154.9" y="30.6">2</text>
<text x="106.6" y="39.5">5 SDA</text>
<text x="106.6" y="37">4 GND</text>
<text x="134.6" y="40.8">7 GND</text>
<text x="134.6" y="38.2">8 SCL</text>
<text x="154.9" y="40.8">6</text>
<text x="154.9" y="38.2">5</text>
<text x="106.6" y="42">6 GND</text>
<text x="106.6" y="44.6">7 SCL</text>
<text x="106.6" y="47.1">8 GND</text>
<text x="134.6" y="43.3">4 SDA</text>
<text x="134.6" y="45.8">5 GND</text>
<text x="154.9" y="45.8">8</text>
<text x="154.9" y="43.3">7</text>
<text x="147.3" y="50.9">GND 10</text>
<text x="147.3" y="48.4">GND</text>
<text x="154.9" y="48.4">9</text>
<text x="106.6" y="70">2 UIN</text>
<text x="106.6" y="67.5">1 UIN</text>
<text x="134.6" y="71.3">1 UIN</text>
<text x="134.6" y="68.7">6 GND</text>
<text x="134.6" y="66.2">3 GND</text>
<text x="154.9" y="71.3">3</text>
<text x="154.9" y="66.2">1</text>
<text x="154.9" y="68.7">2</text>
<text x="106.6" y="72.6">3 GND</text>
<text x="106.6" y="77.6">5 B</text>
<text x="106.6" y="75.1">4 A</text>
<text x="134.6" y="73.8">2 UIN</text>
<text x="134.6" y="76.4">8 GND</text>
<text x="154.9" y="76.4">5</text>
<text x="154.9" y="73.8">4</text>
<text x="106.6" y="80.2">6 GND</text>
<text x="106.6" y="82.7">7 GND</text>
<text x="134.6" y="78.9">7 GND</text>
<text x="134.6" y="84">5 B</text>
<text x="134.6" y="81.4">4 A</text>
<text x="154.9" y="84">8</text>
<text x="154.9" y="81.4">7</text>
<text x="154.9" y="78.9">6</text>
<text x="106.6" y="85.3">8 GND</text>
<text x="147.3" y="89.1">VCC</text>
<text x="147.3" y="86.6">VCC</text>
<text x="153.7" y="89.1">10</text>
<text x="154.9" y="86.6">9</text>
<text x="134.6" y="101.8">3 AN0</text>
<text x="154.9" y="101.8">1</text>
<text x="106.6" y="105.6">2 O01</text>
<text x="106.6" y="103.1">1 AN1</text>
<text x="134.6" y="106.9">1 AN1</text>
<text x="134.6" y="104.4">6 O01</text>
<text x="154.9" y="106.9">3</text>
<text x="154.9" y="104.4">2</text>
<text x="106.6" y="108.2">3 AN0</text>
<text x="106.6" y="113.3">5 AN3</text>
<text x="106.6" y="110.7">4 O23</text>
<text x="134.6" y="109.4">2 O01</text>
<text x="134.6" y="112">8 O23</text>
<text x="154.9" y="112">5</text>
<text x="154.9" y="109.4">4</text>
<text x="106.6" y="115.8">6 O01</text>
<text x="106.6" y="118.4">7 AN2</text>
<text x="134.6" y="114.6">7 AN2</text>
<text x="134.6" y="119.6">5 AN3</text>
<text x="134.6" y="117.1">4 O23</text>
<text x="154.9" y="119.6">8</text>
<text x="154.9" y="117.1">7</text>
<text x="154.9" y="114.6">6</text>
<text x="106.6" y="120.9">8 O23</text>
<text x="106.6" y="136.1">2 O45</text>
<text x="106.6" y="133.6">1 AN5</text>
<text x="134.6" y="137.5">1 AN5</text>
<text x="134.6" y="134.9">6 O45</text>
<text x="134.6" y="132.3">3 AN4</text>
<text x="154.9" y="137.5">11</text>
<text x="154.9" y="132.3">9</text>
<text x="154.9" y="134.9">10</text>
<text x="106.6" y="138.7">3 AN4</text>
<text x="106.6" y="143.8">5 AN7</text>
<text x="106.6" y="141.3">4 O67</text>
<text x="134.6" y="140">2 O45</text>
<text x="134.6" y="142.5">8 O67</text>
<text x="154.9" y="142.5">13</text>
<text x="154.9" y="140">12</text>
<text x="106.6" y="146.3">6 O45</text>
<text x="106.6" y="148.9">7 AN6</text>
<text x="134.6" y="145.1">7 AN6</text>
<text x="134.6" y="147.6">4 O67</text>
<text x="154.9" y="147.6">15</text>
<text x="154.9" y="145.1">14</text>
<text x="106.6" y="151.4">8 O67</text>
<text x="134.6" y="150.2">5 AN7</text>
<text x="154.9" y="150.2">16</text>
<text x="106.6" y="168">1 CTS</text>
<text x="134.6" y="168">3 RD</text>
<text x="148.6" y="168">iTX</text>
<text x="154.9" y="168">1</text>
<text x="106.6" y="173.1">3 RD</text>
<text x="106.6" y="170.5">2 DSR</text>
<text x="134.6" y="170.5">6 TD</text>
<text x="134.6" y="173.1">1 CTS</text>
<text x="148.6" y="170.5">iRD</text>
<text x="154.9" y="173.1">3</text>
<text x="154.9" y="170.5">2</text>
<text x="106.6" y="178.1">5 GND</text>
<text x="106.6" y="175.6">4 GND</text>
<text x="134.6" y="178.1">8 RTS</text>
<text x="134.6" y="175.6">2 DSR</text>
<text x="154.9" y="178.1">5</text>
<text x="154.9" y="175.6">4</text>
<text x="106.6" y="185.8">8 RTS</text>
<text x="106.6" y="183.2">7 DTR</text>
<text x="106.6" y="180.7">6 TD</text>
<text x="134.6" y="180.7">7 DTR</text>
<text x="134.6" y="183.2">4 GND</text>
<text x="134.6" y="185.8">5 GND</text>
<text x="148.6" y="183.2">GND 7</text>
<text x="148.6" y="185.8">GND 8</text>
<text x="154.9" y="180.7">6</text>
<text x="148.6" y="190.9">VCC 10</text>
<text x="148.6" y="188.3">VCC</text>
<text x="154.9" y="188.3">9</text>
</g>
<g font-size="2.3">
<text x="47.5" y="165.4">1</text>
<text x="47.5" y="168">6</text>
<text x="47.5" y="170.5">2</text>
<text x="47.5" y="173.1">7</text>
<text x="47.5" y="175.6">3</text>
<text x="47.5" y="178.1">8</text>
<text x="202" y="178.1">Title</text>
<text x="47.5" y="180.7">4</text>
<text x="47.5" y="185.8">5</text>
<text x="47.5" y="183.2">9</text>
<text x="202" y="185.8">Size</text>
<text x="214.8" y="185.8">Number</text>
<text x="265.6" y="185.8">Revision</text>
<text x="203.3" y="189.6">A4</text>
<text x="202" y="193.4">Date:</text>
<text x="202" y="196">File:</text>
<text x="213.5" y="196">U:\projects\..\IAIf1Doc.SchDoc</text>
<text x="213.5" y="193.4">2011.09.27.</text>
<text x="252.9" y="193.4">Sheet</text>
<text x="252.9" y="196">Drawn By:</text>
<text x="260" y="193.4">of</text>
</g>
</svg>
